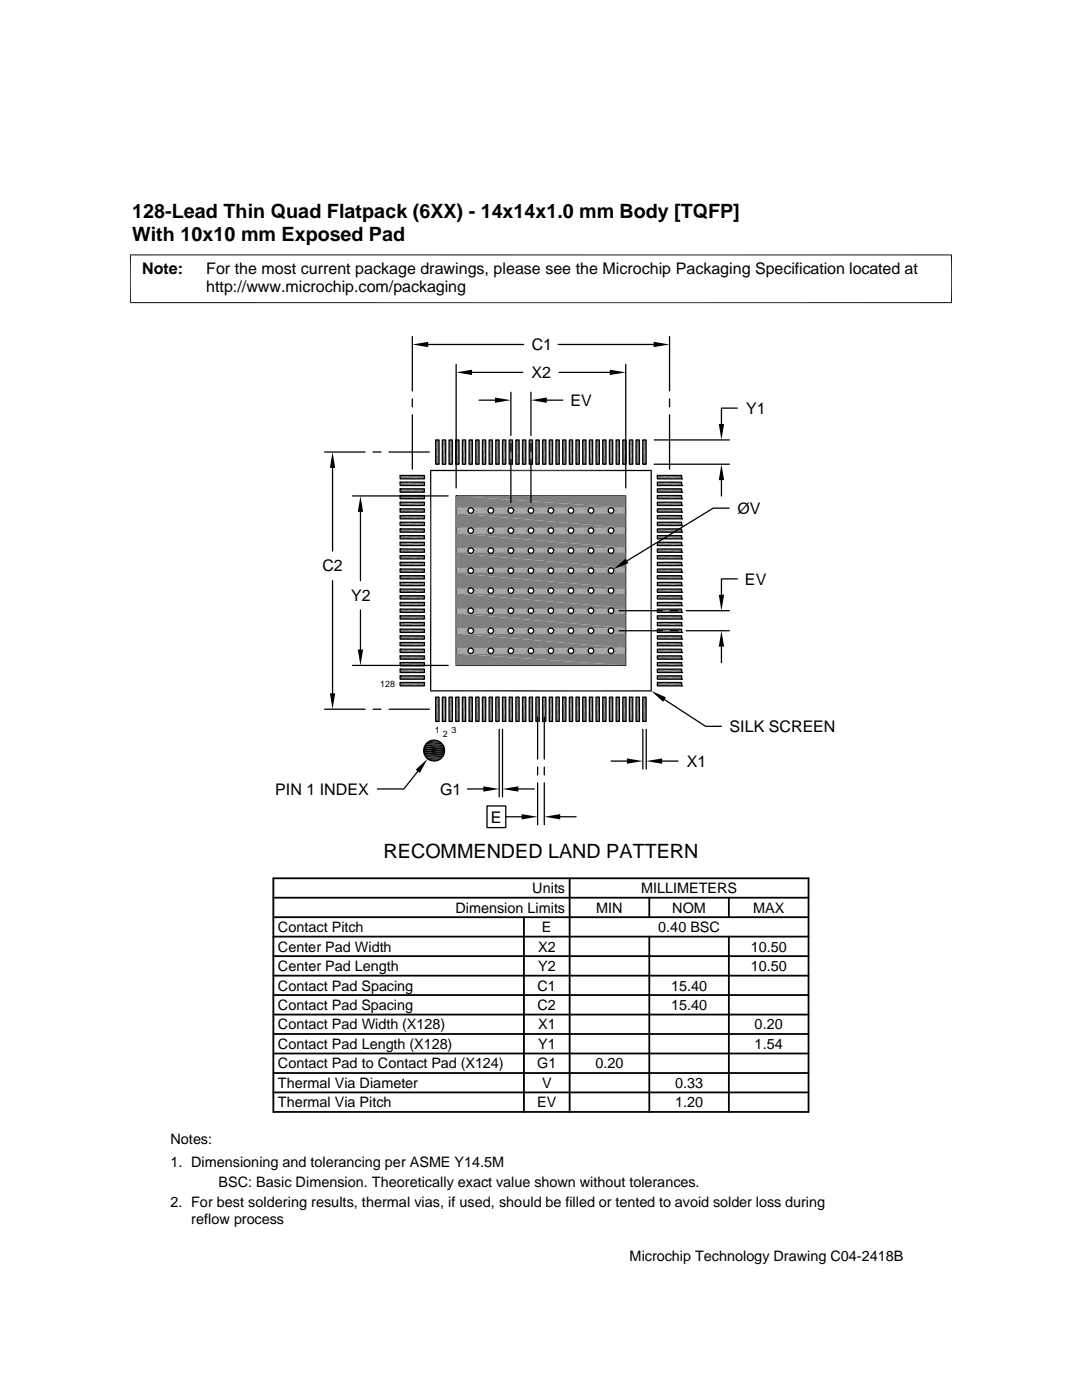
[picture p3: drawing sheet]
<svg xmlns="http://www.w3.org/2000/svg" width="216mm" height="279mm" viewBox="0 0 216 279" stroke-linecap="round" stroke-linejoin="round" font-family="sans-serif">
<g fill="#808080">
<path d="M128.2 87.8l.7 4.8h-.7z"/>
<path d="M128.2 87.8h.7v4.8z"/>
<path d="M126.9 87.8l.7 4.8h-.7z"/>
<path d="M126.9 87.8h.7v4.8z"/>
<path d="M125.6 87.8l.7 4.8h-.7z"/>
<path d="M125.6 87.8h.7v4.8z"/>
<path d="M124.3 87.8l.6 4.8h-.6z"/>
<path d="M124.3 87.8h.6v4.8z"/>
<path d="M122.9 87.8l.7 4.8h-.7z"/>
<path d="M122.9 87.8h.7v4.8z"/>
<path d="M121.6 87.8l.7 4.8h-.7z"/>
<path d="M121.6 87.8h.7v4.8z"/>
<path d="M120.3 87.8l.6 4.8h-.6z"/>
<path d="M120.3 87.8h.6v4.8z"/>
<path d="M118.9 87.8l.7 4.8h-.7z"/>
<path d="M118.9 87.8h.7v4.8z"/>
<path d="M117.6 87.8l.7 4.8h-.7z"/>
<path d="M117.6 87.8h.7v4.8z"/>
<path d="M116.3 87.8l.6 4.8h-.6z"/>
<path d="M116.3 87.8h.6v4.8z"/>
<path d="M114.9 87.8l.7 4.8h-.7z"/>
<path d="M114.9 87.8h.7v4.8z"/>
<path d="M113.6 87.8l.7 4.8h-.7z"/>
<path d="M113.6 87.8h.7v4.8z"/>
<path d="M112.3 87.8l.6 4.8h-.6z"/>
<path d="M112.3 87.8h.6v4.8z"/>
<path d="M110.9 87.8l.7 4.8h-.7z"/>
<path d="M110.9 87.8h.7v4.8z"/>
<path d="M109.6 87.8l.7 4.8h-.7z"/>
<path d="M109.6 87.8h.7v4.8z"/>
<path d="M108.3 87.8l.6 4.8h-.6z"/>
<path d="M108.3 87.8h.6v4.8z"/>
<path d="M106.9 87.8l.7 4.8h-.7z"/>
<path d="M106.9 87.8h.7v4.8z"/>
<path d="M105.6 87.8l.7 4.8h-.7z"/>
<path d="M105.6 87.8h.7v4.8z"/>
<path d="M104.3 87.8l.6 4.8h-.6z"/>
<path d="M104.3 87.8h.6v4.8z"/>
<path d="M102.9 87.8l.7 4.8h-.7z"/>
<path d="M102.9 87.8h.7v4.8z"/>
<path d="M101.6 87.8l.7 4.8h-.7z"/>
<path d="M101.6 87.8h.7v4.8z"/>
<path d="M100.3 87.8l.6 4.8h-.6z"/>
<path d="M100.3 87.8h.6v4.8z"/>
<path d="M98.9 87.8l.7 4.8h-.7z"/>
<path d="M98.9 87.8h.7v4.8z"/>
<path d="M97.6 87.8l.7 4.8h-.7z"/>
<path d="M97.6 87.8h.7v4.8z"/>
<path d="M96.3 87.8l.6 4.8h-.6z"/>
<path d="M96.3 87.8h.6v4.8z"/>
<path d="M94.9 87.8l.7 4.8h-.7z"/>
<path d="M94.9 87.8h.7v4.8z"/>
<path d="M93.6 87.8l.7 4.8h-.7z"/>
<path d="M93.6 87.8h.7v4.8z"/>
<path d="M92.3 87.8l.6 4.8h-.6z"/>
<path d="M92.3 87.8h.6v4.8z"/>
<path d="M90.9 87.8l.7 4.8h-.7z"/>
<path d="M90.9 87.8h.7v4.8z"/>
<path d="M89.6 87.8l.7 4.8h-.7z"/>
<path d="M89.6 87.8h.7v4.8z"/>
<path d="M88.3 87.8l.6 4.8h-.6z"/>
<path d="M88.3 87.8h.6v4.8z"/>
<path d="M86.9 87.8l.7 4.8h-.7z"/>
<path d="M86.9 87.8h.7v4.8z"/>
<path d="M131.2 94.9l4.8 .7h-4.8z"/>
<path d="M131.2 94.9h4.8v.7z"/>
<path d="M79.8 94.9l4.9 .7h-4.9z"/>
<path d="M79.8 94.9h4.9v.7z"/>
<path d="M131.2 96.2l4.8 .7h-4.8z"/>
<path d="M131.2 96.2h4.8v.7z"/>
<path d="M79.8 96.2l4.9 .7h-4.9z"/>
<path d="M79.8 96.2h4.9v.7z"/>
<path d="M131.2 97.6l4.8 .6h-4.8z"/>
<path d="M131.2 97.6h4.8v.6z"/>
<path d="M79.8 97.6l4.9 .6h-4.9z"/>
<path d="M79.8 97.6h4.9v.6z"/>
<path d="M131.2 98.9l4.8 .6h-4.8z"/>
<path d="M131.2 98.9h4.8v.6z"/>
<path d="M79.8 98.9l4.9 .6h-4.9z"/>
<path d="M79.8 98.9h4.9v.6z"/>
<path d="M131.2 100.2l4.8 .7h-4.8z"/>
<path d="M131.2 100.2h4.8v.7z"/>
<path d="M79.8 100.2l4.9 .7h-4.9z"/>
<path d="M79.8 100.2h4.9v.7z"/>
<path d="M131.2 101.6l4.8 .6h-4.8z"/>
<path d="M131.2 101.6h4.8v.6z"/>
<path d="M79.8 101.6l4.9 .6h-4.9z"/>
<path d="M79.8 101.6h4.9v.6z"/>
<path d="M131.2 102.9l4.8 .6h-4.8z"/>
<path d="M131.2 102.9h4.8v.6z"/>
<path d="M79.8 102.9l4.9 .6h-4.9z"/>
<path d="M79.8 102.9h4.9v.6z"/>
<path d="M131.2 104.2l4.8 .7h-4.8z"/>
<path d="M131.2 104.2h4.8v.7z"/>
<path d="M79.8 104.2l4.9 .7h-4.9z"/>
<path d="M79.8 104.2h4.9v.7z"/>
<path d="M131.2 105.6l4.8 .6h-4.8z"/>
<path d="M131.2 105.6h4.8v.6z"/>
<path d="M79.8 105.6l4.9 .6h-4.9z"/>
<path d="M79.8 105.6h4.9v.6z"/>
<path d="M131.2 106.9l4.8 .6h-4.8z"/>
<path d="M131.2 106.9h4.8v.6z"/>
<path d="M79.8 106.9l4.9 .6h-4.9z"/>
<path d="M79.8 106.9h4.9v.6z"/>
<path d="M131.2 108.2l4.8 .7h-4.8z"/>
<path d="M131.2 108.2h4.8v.7z"/>
<path d="M79.8 108.2l4.9 .7h-4.9z"/>
<path d="M79.8 108.2h4.9v.7z"/>
<path d="M131.2 109.6l4.8 .6h-4.8z"/>
<path d="M131.2 109.6h4.8v.6z"/>
<path d="M79.8 109.6l4.9 .6h-4.9z"/>
<path d="M79.8 109.6h4.9v.6z"/>
<path d="M131.2 110.9l4.8 .6h-4.8z"/>
<path d="M131.2 110.9h4.8v.6z"/>
<path d="M79.8 110.9l4.9 .6h-4.9z"/>
<path d="M79.8 110.9h4.9v.6z"/>
<path d="M131.2 112.2l4.8 .7h-4.8z"/>
<path d="M131.2 112.2h4.8v.7z"/>
<path d="M79.8 112.2l4.9 .7h-4.9z"/>
<path d="M79.8 112.2h4.9v.7z"/>
<path d="M131.2 113.6l4.8 .6h-4.8z"/>
<path d="M131.2 113.6h4.8v.6z"/>
<path d="M79.8 113.6l4.9 .6h-4.9z"/>
<path d="M79.8 113.6h4.9v.6z"/>
<path d="M131.2 114.9l4.8 .6h-4.8z"/>
<path d="M131.2 114.9h4.8v.6z"/>
<path d="M79.8 114.9l4.9 .6h-4.9z"/>
<path d="M79.8 114.9h4.9v.6z"/>
<path d="M131.2 116.2l4.8 .7h-4.8z"/>
<path d="M131.2 116.2h4.8v.7z"/>
<path d="M79.8 116.2l4.9 .7h-4.9z"/>
<path d="M79.8 116.2h4.9v.7z"/>
<path d="M131.2 117.6l4.8 .6h-4.8z"/>
<path d="M131.2 117.6h4.8v.6z"/>
<path d="M79.8 117.6l4.9 .6h-4.9z"/>
<path d="M79.8 117.6h4.9v.6z"/>
<path d="M131.2 118.9l4.8 .6h-4.8z"/>
<path d="M131.2 118.9h4.8v.6z"/>
<path d="M79.8 118.9l4.9 .6h-4.9z"/>
<path d="M79.8 118.9h4.9v.6z"/>
<path d="M131.2 120.2l4.8 .7h-4.8z"/>
<path d="M131.2 120.2h4.8v.7z"/>
<path d="M79.8 120.2l4.9 .7h-4.9z"/>
<path d="M79.8 120.2h4.9v.7z"/>
<path d="M131.2 121.6l4.8 .6h-4.8z"/>
<path d="M131.2 121.6h4.8v.6z"/>
<path d="M79.8 121.6l4.9 .6h-4.9z"/>
<path d="M79.8 121.6h4.9v.6z"/>
<path d="M131.2 122.9l4.8 .6h-4.8z"/>
<path d="M131.2 122.9h4.8v.6z"/>
<path d="M79.8 122.9l4.9 .6h-4.9z"/>
<path d="M79.8 122.9h4.9v.6z"/>
<path d="M131.2 124.2l4.8 .7h-4.8z"/>
<path d="M131.2 124.2h4.8v.7z"/>
<path d="M79.8 124.2l4.9 .7h-4.9z"/>
<path d="M79.8 124.2h4.9v.7z"/>
<path d="M131.2 125.6l4.8 .6h-4.8z"/>
<path d="M131.2 125.6h4.8v.6z"/>
<path d="M79.8 125.6l4.9 .6h-4.9z"/>
<path d="M79.8 125.6h4.9v.6z"/>
<path d="M131.2 126.9l4.8 .7h-4.8z"/>
<path d="M131.2 126.9h4.8v.7z"/>
<path d="M79.8 126.9l4.9 .7h-4.9z"/>
<path d="M79.8 126.9h4.9v.7z"/>
<path d="M131.2 128.2l4.8 .7h-4.8z"/>
<path d="M131.2 128.2h4.8v.7z"/>
<path d="M79.8 128.2l4.9 .7h-4.9z"/>
<path d="M79.8 128.2h4.9v.7z"/>
<path d="M131.2 129.6l4.8 .6h-4.8z"/>
<path d="M131.2 129.6h4.8v.6z"/>
<path d="M79.8 129.6l4.9 .6h-4.9z"/>
<path d="M79.8 129.6h4.9v.6z"/>
<path d="M131.2 130.9l4.8 .7h-4.8z"/>
<path d="M131.2 130.9h4.8v.7z"/>
<path d="M79.8 130.9l4.9 .7h-4.9z"/>
<path d="M79.8 130.9h4.9v.7z"/>
<path d="M131.2 132.2l4.8 .7h-4.8z"/>
<path d="M131.2 132.2h4.8v.7z"/>
<path d="M79.8 132.2l4.9 .7h-4.9z"/>
<path d="M79.8 132.2h4.9v.7z"/>
<path d="M131.2 133.5l4.8 .7h-4.8z"/>
<path d="M131.2 133.5h4.8v.7z"/>
<path d="M79.8 133.5l4.9 .7h-4.9z"/>
<path d="M79.8 133.5h4.9v.7z"/>
<path d="M131.2 134.9l4.8 .7h-4.8z"/>
<path d="M131.2 134.9h4.8v.7z"/>
<path d="M79.8 134.9l4.9 .7h-4.9z"/>
<path d="M79.8 134.9h4.9v.7z"/>
<path d="M131.2 136.2l4.8 .7h-4.8z"/>
<path d="M131.2 136.2h4.8v.7z"/>
<path d="M79.8 136.2l4.9 .7h-4.9z"/>
<path d="M79.8 136.2h4.9v.7z"/>
<path d="M128.2 139.1l.7 4.9h-.7z"/>
<path d="M128.2 139.1h.7v4.9z"/>
<path d="M126.9 139.1l.7 4.9h-.7z"/>
<path d="M126.9 139.1h.7v4.9z"/>
<path d="M125.6 139.1l.7 4.9h-.7z"/>
<path d="M125.6 139.1h.7v4.9z"/>
<path d="M124.3 139.1l.6 4.9h-.6z"/>
<path d="M124.3 139.1h.6v4.9z"/>
<path d="M122.9 139.1l.7 4.9h-.7z"/>
<path d="M122.9 139.1h.7v4.9z"/>
<path d="M121.6 139.1l.7 4.9h-.7z"/>
<path d="M121.6 139.1h.7v4.9z"/>
<path d="M120.3 139.1l.6 4.9h-.6z"/>
<path d="M120.3 139.1h.6v4.9z"/>
<path d="M118.9 139.1l.7 4.9h-.7z"/>
<path d="M118.9 139.1h.7v4.9z"/>
<path d="M117.6 139.1l.7 4.9h-.7z"/>
<path d="M117.6 139.1h.7v4.9z"/>
<path d="M116.3 139.1l.6 4.9h-.6z"/>
<path d="M116.3 139.1h.6v4.9z"/>
<path d="M114.9 139.1l.7 4.9h-.7z"/>
<path d="M114.9 139.1h.7v4.9z"/>
<path d="M113.6 139.1l.7 4.9h-.7z"/>
<path d="M113.6 139.1h.7v4.9z"/>
<path d="M112.3 139.1l.6 4.9h-.6z"/>
<path d="M112.3 139.1h.6v4.9z"/>
<path d="M110.9 139.1l.7 4.9h-.7z"/>
<path d="M110.9 139.1h.7v4.9z"/>
<path d="M109.6 139.1l.7 4.9h-.7z"/>
<path d="M109.6 139.1h.7v4.9z"/>
<path d="M108.3 139.1l.6 4.9h-.6z"/>
<path d="M108.3 139.1h.6v4.9z"/>
<path d="M106.9 139.1l.7 4.9h-.7z"/>
<path d="M106.9 139.1h.7v4.9z"/>
<path d="M105.6 139.1l.7 4.9h-.7z"/>
<path d="M105.6 139.1h.7v4.9z"/>
<path d="M104.3 139.1l.6 4.9h-.6z"/>
<path d="M104.3 139.1h.6v4.9z"/>
<path d="M102.9 139.1l.7 4.9h-.7z"/>
<path d="M102.9 139.1h.7v4.9z"/>
<path d="M101.6 139.1l.7 4.9h-.7z"/>
<path d="M101.6 139.1h.7v4.9z"/>
<path d="M100.3 139.1l.6 4.9h-.6z"/>
<path d="M100.3 139.1h.6v4.9z"/>
<path d="M98.9 139.1l.7 4.9h-.7z"/>
<path d="M98.9 139.1h.7v4.9z"/>
<path d="M97.6 139.1l.7 4.9h-.7z"/>
<path d="M97.6 139.1h.7v4.9z"/>
<path d="M96.3 139.1l.6 4.9h-.6z"/>
<path d="M96.3 139.1h.6v4.9z"/>
<path d="M94.9 139.1l.7 4.9h-.7z"/>
<path d="M94.9 139.1h.7v4.9z"/>
<path d="M93.6 139.1l.7 4.9h-.7z"/>
<path d="M93.6 139.1h.7v4.9z"/>
<path d="M92.3 139.1l.6 4.9h-.6z"/>
<path d="M92.3 139.1h.6v4.9z"/>
<path d="M90.9 139.1l.7 4.9h-.7z"/>
<path d="M90.9 139.1h.7v4.9z"/>
<path d="M89.6 139.1l.7 4.9h-.7z"/>
<path d="M89.6 139.1h.7v4.9z"/>
<path d="M88.3 139.1l.6 4.9h-.6z"/>
<path d="M88.3 139.1h.6v4.9z"/>
<path d="M86.9 139.1l.7 4.9h-.7z"/>
<path d="M86.9 139.1h.7v4.9z"/>
</g>
<g fill="none" stroke="#000" stroke-width=".25">
<path d="M79.8 94.9h4.9v.7h-4.9zM79.8 94.9h.1M79.8 96.2h4.9v.7h-4.9zM79.8 96.2h.1M79.8 97.6h4.9v.6h-4.9zM79.8 97.6h.1M79.8 98.9h4.9v.6h-4.9zM79.8 98.9h.1M86.9 87.8h.7v4.8h-.7zM88.3 87.8h.6v4.8h-.6zM89.6 87.8h.7v4.8h-.7zM90.9 87.8h.7v4.8h-.7z"/>
<path d="M91 99h33.8v33.8h-33.8zM91 99h.1M92.3 87.8h.6v4.8h-.6zM93.6 87.8h.7v4.8h-.7zM94.9 87.8h.7v4.8h-.7zM96.3 87.8h.6v4.8h-.6zM97.6 87.8h.7v4.8h-.7zM98.9 87.8h.7v4.8h-.7zM100.3 87.8h.6v4.8h-.6zM101.6 87.8h.7v4.8h-.7zM102.9 87.8h.7v4.8h-.7zM104.3 87.8h.6v4.8h-.6z"/>
<path d="M105.6 87.8h.7v4.8h-.7zM106.9 87.8h.7v4.8h-.7zM108.3 87.8h.6v4.8h-.6zM109.6 87.8h.7v4.8h-.7zM110.9 87.8h.7v4.8h-.7zM112.3 87.8h.6v4.8h-.6zM113.6 87.8h.7v4.8h-.7zM114.9 87.8h.7v4.8h-.7zM116.3 87.8h.6v4.8h-.6zM117.6 87.8h.7v4.8h-.7zM118.9 87.8h.7v4.8h-.7zM120.3 87.8h.6v4.8h-.6z"/>
<path d="M121.6 87.8h.7v4.8h-.7zM122.9 87.8h.7v4.8h-.7zM124.3 87.8h.6v4.8h-.6zM125.6 87.8h.7v4.8h-.7zM126.9 87.8h.7v4.8h-.7zM128.2 87.8h.7v4.8h-.7zM131.2 98.9h4.8v.6h-4.8zM131.2 97.6h4.8v.6h-4.8zM131.2 96.2h4.8v.7h-4.8zM131.2 94.9h4.8v.7h-4.8zM136 99.5h.1M136 98.2h.1"/>
<path d="M136 96.9h.1M136 95.6h.1M79.8 100.2h4.9v.7h-4.9zM79.8 100.2h.1M79.8 101.6h4.9v.6h-4.9zM79.8 101.6h.1M79.8 102.9h4.9v.6h-4.9zM79.8 102.9h.1M79.8 104.2h4.9v.7h-4.9zM79.8 104.2h.1M79.8 105.6h4.9v.6h-4.9zM79.8 105.6h.1"/>
<path d="M79.8 106.9h4.9v.6h-4.9zM79.8 106.9h.1M79.8 108.2h4.9v.7h-4.9zM79.8 108.2h.1M79.8 109.6h4.9v.6h-4.9zM79.8 109.6h.1M79.8 110.9h4.9v.6h-4.9zM79.8 110.9h.1M79.8 112.2h4.9v.7h-4.9zM79.8 112.2h.1M79.8 113.6h4.9v.6h-4.9zM79.8 113.6h.1"/>
<path d="M79.8 114.9h4.9v.6h-4.9zM79.8 114.9h.1M79.8 116.2h4.9v.7h-4.9zM79.8 116.2h.1M79.8 117.6h4.9v.6h-4.9zM79.8 117.6h.1M79.8 118.9h4.9v.6h-4.9zM79.8 118.9h.1M131.2 118.9h4.8v.6h-4.8zM131.2 117.6h4.8v.6h-4.8zM131.2 116.2h4.8v.7h-4.8zM131.2 114.9h4.8v.6h-4.8z"/>
<path d="M131.2 113.6h4.8v.6h-4.8zM131.2 112.2h4.8v.7h-4.8zM131.2 110.9h4.8v.6h-4.8zM131.2 109.6h4.8v.6h-4.8zM131.2 108.2h4.8v.7h-4.8zM131.2 106.9h4.8v.6h-4.8zM131.2 105.6h4.8v.6h-4.8zM131.2 104.2h4.8v.7h-4.8zM131.2 102.9h4.8v.6h-4.8zM131.2 101.6h4.8v.6h-4.8zM131.2 100.2h4.8v.7h-4.8zM136 119.5h.1"/>
<path d="M136 118.2h.1M136 116.9h.1M136 115.5h.1M136 114.2h.1M136 112.9h.1M136 111.5h.1M136 110.2h.1M136 108.9h.1M136 107.5h.1M136 106.2h.1M136 104.9h.1M136 103.5h.1"/>
<path d="M136 102.2h.1M136 100.9h.1M79.8 120.2h4.9v.7h-4.9zM79.8 120.2h.1M79.8 121.6h4.9v.6h-4.9zM79.8 121.6h.1M79.8 122.9h4.9v.6h-4.9zM79.8 122.9h.1M79.8 124.2h4.9v.7h-4.9zM79.8 124.2h.1M79.8 125.6h4.9v.6h-4.9zM79.8 125.6h.1"/>
<path d="M79.8 126.9h4.9v.7h-4.9zM79.8 126.9h.1M79.8 128.2h4.9v.7h-4.9zM79.8 128.2h.1M79.8 129.6h4.9v.6h-4.9zM79.8 129.6h.1M79.8 130.9h4.9v.7h-4.9zM79.8 130.9h.1M79.8 132.2h4.9v.7h-4.9zM79.8 132.2h.1M79.8 133.5h4.9v.7h-4.9zM79.8 133.5h.1"/>
<path d="M79.8 134.9h4.9v.7h-4.9zM79.8 134.9h.1M79.8 136.2h4.9v.7h-4.9zM79.8 136.2h.1M86.9 139.1h.7v4.9h-.7zM88.3 139.1h.6v4.9h-.6zM89.6 139.1h.7v4.9h-.7zM90.9 139.1h.7v4.9h-.7zM92.3 139.1h.6v4.9h-.6zM93.6 139.1h.7v4.9h-.7zM94.9 139.1h.7v4.9h-.7zM96.3 139.1h.6v4.9h-.6z"/>
<path d="M97.6 139.1h.7v4.9h-.7zM98.9 139.1h.7v4.9h-.7zM100.3 139.1h.6v4.9h-.6zM101.6 139.1h.7v4.9h-.7zM102.9 139.1h.7v4.9h-.7zM104.3 139.1h.6v4.9h-.6zM105.6 139.1h.7v4.9h-.7zM106.9 139.1h.7v4.9h-.7zM108.3 139.1h.6v4.9h-.6zM109.6 139.1h.7v4.9h-.7zM110.9 139.1h.7v4.9h-.7zM112.3 139.1h.6v4.9h-.6z"/>
<path d="M113.6 139.1h.7v4.9h-.7zM114.9 139.1h.7v4.9h-.7zM116.3 139.1h.6v4.9h-.6zM117.6 139.1h.7v4.9h-.7zM118.9 139.1h.7v4.9h-.7zM120.3 139.1h.6v4.9h-.6zM121.6 139.1h.7v4.9h-.7zM122.9 139.1h.7v4.9h-.7zM124.3 139.1h.6v4.9h-.6zM125.6 139.1h.7v4.9h-.7zM126.9 139.1h.7v4.9h-.7zM128.2 139.1h.7v4.9h-.7z"/>
<path d="M131.2 136.2h4.8v.7h-4.8zM131.2 134.9h4.8v.7h-4.8zM131.2 133.5h4.8v.7h-4.8zM131.2 132.2h4.8v.7h-4.8zM131.2 130.9h4.8v.7h-4.8zM131.2 129.6h4.8v.6h-4.8zM131.2 128.2h4.8v.7h-4.8zM131.2 126.9h4.8v.7h-4.8zM131.2 125.6h4.8v.6h-4.8zM131.2 124.2h4.8v.7h-4.8zM131.2 122.9h4.8v.6h-4.8zM131.2 121.6h4.8v.6h-4.8z"/>
<path d="M131.2 120.2h4.8v.7h-4.8zM136 136.9h.1M136 135.6h.1M136 134.2h.1M136 132.9h.1M136 131.6h.1M136 130.2h.1M136 128.9h.1M136 127.6h.1M136 126.2h.1M136 124.9h.1M136 123.5h.1"/>
<path d="M136 122.2h.1M136 120.9h.1"/>
</g>
<g fill="#808080">
<path d="M91 99l33.8 2.3h-33.8z"/>
<path d="M91 99h33.8v2.3z"/>
</g>
<g fill="none" stroke="#808080" stroke-width=".2">
<path d="M91 101.4h2.7M91 101.5h2.6M91 101.6h2.5M91 101.7h2.4M91 101.8h2.4M91 101.9h2.4M91 102h2.4M91 102.1h2.5M91 102.2h2.5M91 102.3h2.6M91 102.4h2.7M91 102.4h2.9"/>
<path d="M93.9 101.4h-2.9M94 101.4h3.9M94 102.4h3.9M94.2 102.4h3.5M94.2 101.4h3.5M94.3 101.5h3.3M94.3 102.3h3.3M94.3 102.2h3.2M94.3 101.6h3.2M94.4 102.1h3.1M94.4 101.6h3.1M94.4 102h3"/>
<path d="M94.4 101.7h3M94.5 101.9h2.9M94.5 101.8h2.9M98 101.4h3.9M98 102.4h3.9M98.2 102.4h3.5M98.2 101.4h3.5M98.3 101.5h3.3M98.3 102.3h3.3M98.3 102.2h3.2M98.3 101.6h3.2M98.4 102.1h3.1"/>
<path d="M98.4 101.6h3.1M98.4 102h3M98.4 101.7h3M98.5 101.9h2.9M98.5 101.8h2.9M102 101.4h3.9M102 102.4h3.9M102.2 102.4h3.5M102.2 101.4h3.5M102.3 101.5h3.3M102.3 102.3h3.3M102.3 102.2h3.2"/>
<path d="M102.3 101.6h3.2M102.4 102.1h3.1M102.4 101.6h3.1M102.4 102h3M102.4 101.7h3M102.5 101.9h2.9M102.5 101.8h2.9M106 102.4h3.9M106 101.4h3.9M106.2 101.4h3.5M106.2 102.4h3.5M106.3 102.3h3.3"/>
<path d="M106.3 101.5h3.3M106.3 102.2h3.2M106.3 101.6h3.2M106.4 102.1h3.1M106.4 101.6h3.1M106.4 102h3M106.4 101.7h3M106.5 101.9h2.9M106.5 101.8h2.9M110 102.4h3.9M110 101.4h3.9M110.2 101.4h3.5"/>
<path d="M110.2 102.4h3.5M110.3 102.3h3.3M110.3 101.5h3.3M110.3 102.2h3.2M110.3 101.6h3.2M110.4 102.1h3.1M110.4 101.6h3.1M110.4 101.7h3M110.4 102h3M110.5 101.8h2.9M110.5 101.9h2.9M114 102.4h3.9"/>
<path d="M114 101.4h3.9M114.2 102.4h3.5M114.2 101.4h3.5M114.3 102.3h3.3M114.3 101.5h3.3M114.3 102.2h3.2M114.3 101.6h3.2M114.4 101.6h3.1M114.4 102.1h3.1M114.4 102h3M114.4 101.7h3M114.5 101.8h2.9"/>
<path d="M114.5 101.9h2.9M118 102.4h3.9M118 101.4h3.9M118.2 102.4h3.5M118.2 101.4h3.5M118.3 102.3h3.3M118.3 101.5h3.3M118.3 102.2h3.2M118.3 101.6h3.2M118.4 101.6h3.1M118.4 102.1h3.1M118.4 102h3"/>
<path d="M118.4 101.7h3M118.5 101.8h2.9M118.5 101.9h2.9M122 101.4h2.8M122.2 102.4h2.6M122.2 101.4h2.6M122.3 102.3h2.5M122.3 101.5h2.5M122.3 101.6h2.5M122.3 102.2h2.5M122.4 102.1h2.4M122.4 101.6h2.4"/>
<path d="M122.4 102h2.4M122.4 101.7h2.4M122.5 101.8h2.3M122.5 101.9h2.3M124.8 102.4h-2.8"/>
</g>
<g fill="#808080">
<path d="M91 102.4l33.8 2.9h-33.8z"/>
<path d="M91 102.4h33.8v2.9z"/>
</g>
<g fill="none" stroke="#808080" stroke-width=".2">
<path d="M91 105.4h2.7M91 105.5h2.6M91 105.6h2.5M91 105.7h2.4M91 105.8h2.4M91 105.9h2.4M91 106h2.4M91 106.1h2.5M91 106.2h2.5M91 106.3h2.6M91 106.4h2.7M91 106.4h2.8"/>
<path d="M91 106.4h2.9M93.9 105.4h-2.9M94 105.4h3.9M94 106.4h3.9M94.1 106.4h3.7M94.2 106.4h3.5M94.2 105.4h3.5M94.3 105.5h3.3M94.3 106.3h3.3M94.3 106.2h3.2M94.3 105.6h3.2M94.4 106.1h3.1"/>
<path d="M94.4 105.6h3.1M94.4 106h3M94.4 105.7h3M94.5 105.9h2.9M94.5 105.8h2.9M98 105.4h3.9M98 106.4h3.9M98.1 106.4h3.7M98.2 106.4h3.5M98.2 105.4h3.5M98.3 105.5h3.3M98.3 106.3h3.3"/>
<path d="M98.3 106.2h3.2M98.3 105.6h3.2M98.4 106.1h3.1M98.4 105.6h3.1M98.4 106h3M98.4 105.7h3M98.5 105.9h2.9M98.5 105.8h2.9M102 105.4h3.9M102 106.4h3.9M102.1 106.4h3.7M102.2 106.4h3.5"/>
<path d="M102.2 105.4h3.5M102.3 105.5h3.3M102.3 106.3h3.3M102.3 106.2h3.2M102.3 105.6h3.2M102.4 106.1h3.1M102.4 105.6h3.1M102.4 106h3M102.4 105.7h3M102.5 105.9h2.9M102.5 105.8h2.9M106 106.4h3.9"/>
<path d="M106 105.4h3.9M106.1 106.4h3.7M106.2 105.4h3.5M106.2 106.4h3.5M106.3 106.3h3.3M106.3 105.5h3.3M106.3 106.2h3.2M106.3 105.6h3.2M106.4 106.1h3.1M106.4 105.6h3.1M106.4 106h3M106.4 105.7h3"/>
<path d="M106.5 105.9h2.9M106.5 105.8h2.9M110 106.4h3.9M110 105.4h3.9M110.1 106.4h3.7M110.2 105.4h3.5M110.2 106.4h3.5M110.3 106.3h3.3M110.3 105.5h3.3M110.3 106.2h3.2M110.3 105.6h3.2M110.4 106.1h3.1"/>
<path d="M110.4 105.6h3.1M110.4 105.7h3M110.4 106h3M110.5 105.8h2.9M110.5 105.9h2.9M114 106.4h3.9M114 105.4h3.9M114.1 106.4h3.7M114.2 106.4h3.5M114.2 105.4h3.5M114.3 106.3h3.3M114.3 105.5h3.3"/>
<path d="M114.3 106.2h3.2M114.3 105.6h3.2M114.4 105.6h3.1M114.4 106.1h3.1M114.4 106h3M114.4 105.7h3M114.5 105.8h2.9M114.5 105.9h2.9M118 106.4h3.9M118 105.4h3.9M118.1 106.4h3.7M118.2 106.4h3.5"/>
<path d="M118.2 105.4h3.5M118.3 106.3h3.3M118.3 105.5h3.3M118.3 106.2h3.2M118.3 105.6h3.2M118.4 105.6h3.1M118.4 106.1h3.1M118.4 106h3M118.4 105.7h3M118.5 105.8h2.9M118.5 105.9h2.9M122 106.4h2.8"/>
<path d="M122 105.4h2.8M122.1 106.4h2.7M122.2 106.4h2.6M122.2 105.4h2.6M122.3 106.3h2.5M122.3 105.5h2.5M122.3 105.6h2.5M122.3 106.2h2.5M122.4 106.1h2.4M122.4 105.6h2.4M122.4 106h2.4M122.4 105.7h2.4"/>
<path d="M122.5 105.8h2.3M122.5 105.9h2.3"/>
</g>
<g fill="#808080">
<path d="M91 106.4l33.8 2.9h-33.8z"/>
<path d="M91 106.4h33.8v2.9z"/>
</g>
<g fill="none" stroke="#808080" stroke-width=".2">
<path d="M91 109.4h2.9M91 109.5h2.6M91 109.6h2.5M91 109.7h2.4M91 109.8h2.4M91 109.9h2.4M91 110h2.4M91 110.1h2.5M91 110.2h2.5M91 110.3h2.6M91 110.4h2.7M91 110.4h2.8"/>
<path d="M91 110.4h2.9M93.8 109.4h-2.8M94 109.4h3.9M94 110.4h3.9M94.1 110.4h3.7M94.1 109.4h3.7M94.2 110.4h3.5M94.3 109.5h3.3M94.3 110.3h3.3M94.3 110.2h3.2M94.3 109.6h3.2M94.4 110.1h3.1"/>
<path d="M94.4 109.6h3.1M94.4 110h3M94.4 109.7h3M94.5 109.9h2.9M94.5 109.8h2.9M98 109.4h3.9M98 110.4h3.9M98.1 110.4h3.7M98.1 109.4h3.7M98.2 110.4h3.5M98.3 109.5h3.3M98.3 110.3h3.3"/>
<path d="M98.3 110.2h3.2M98.3 109.6h3.2M98.4 110.1h3.1M98.4 109.6h3.1M98.4 110h3M98.4 109.7h3M98.5 109.9h2.9M98.5 109.8h2.9M102 109.4h3.9M102 110.4h3.9M102.1 110.4h3.7M102.1 109.4h3.7"/>
<path d="M102.2 110.4h3.5M102.3 109.5h3.3M102.3 110.3h3.3M102.3 110.2h3.2M102.3 109.6h3.2M102.4 110.1h3.1M102.4 109.6h3.1M102.4 110h3M102.4 109.7h3M102.5 109.9h2.9M102.5 109.8h2.9M106 110.4h3.9"/>
<path d="M106 109.4h3.9M106.1 110.4h3.7M106.1 109.4h3.7M106.2 110.4h3.5M106.3 110.3h3.3M106.3 109.5h3.3M106.3 110.2h3.2M106.3 109.6h3.2M106.4 110.1h3.1M106.4 109.6h3.1M106.4 110h3M106.4 109.7h3"/>
<path d="M106.5 109.9h2.9M106.5 109.8h2.9M110 110.4h3.9M110 109.4h3.9M110.1 110.4h3.7M110.1 109.4h3.7M110.2 110.4h3.5M110.3 110.3h3.3M110.3 109.5h3.3M110.3 110.2h3.2M110.3 109.6h3.2M110.4 110.1h3.1"/>
<path d="M110.4 109.6h3.1M110.4 109.7h3M110.4 110h3M110.5 109.8h2.9M110.5 109.9h2.9M114 110.4h3.9M114 109.4h3.9M114.1 109.4h3.7M114.1 110.4h3.7M114.2 110.4h3.5M114.3 110.3h3.3M114.3 109.5h3.3"/>
<path d="M114.3 110.2h3.2M114.3 109.6h3.2M114.4 109.6h3.1M114.4 110.1h3.1M114.4 110h3M114.4 109.7h3M114.5 109.8h2.9M114.5 109.9h2.9M118 110.4h3.9M118 109.4h3.9M118.1 109.4h3.7M118.1 110.4h3.7"/>
<path d="M118.2 110.4h3.5M118.3 110.3h3.3M118.3 109.5h3.3M118.3 110.2h3.2M118.3 109.6h3.2M118.4 109.6h3.1M118.4 110.1h3.1M118.4 110h3M118.4 109.7h3M118.5 109.8h2.9M118.5 109.9h2.9M122 110.4h2.8"/>
<path d="M122 109.4h2.8M122.1 109.4h2.7M122.1 110.4h2.7M122.2 110.4h2.6M122.3 110.3h2.5M122.3 109.5h2.5M122.3 109.6h2.5M122.3 110.2h2.5M122.4 110.1h2.4M122.4 109.6h2.4M122.4 110h2.4M122.4 109.7h2.4"/>
<path d="M122.5 109.8h2.3M122.5 109.9h2.3"/>
</g>
<g fill="#808080">
<path d="M91 110.4l33.8 2.9h-33.8z"/>
<path d="M91 110.4h33.8v2.9z"/>
</g>
<g fill="none" stroke="#808080" stroke-width=".2">
<path d="M91 113.4h2.9M91 113.4h2.8M91 113.4h2.7M91 113.5h2.6M91 113.6h2.5M91 113.7h2.4M91 113.8h2.4M91 113.9h2.4M91 114h2.4M91 114.1h2.5M91 114.2h2.5M91 114.3h2.6"/>
<path d="M91 114.4h2.7M91 114.4h2.8M91 114.4h2.9M94 113.4h3.9M94 114.4h3.9M94.1 114.4h3.7M94.1 113.4h3.7M94.2 114.4h3.5M94.2 113.4h3.5M94.3 113.5h3.3M94.3 114.3h3.3M94.3 114.2h3.2"/>
<path d="M94.3 113.6h3.2M94.4 114.1h3.1M94.4 113.6h3.1M94.4 114h3M94.4 113.7h3M94.5 113.9h2.9M94.5 113.8h2.9M98 113.4h3.9M98 114.4h3.9M98.1 114.4h3.7M98.1 113.4h3.7M98.2 114.4h3.5"/>
<path d="M98.2 113.4h3.5M98.3 113.5h3.3M98.3 114.3h3.3M98.3 114.2h3.2M98.3 113.6h3.2M98.4 114.1h3.1M98.4 113.6h3.1M98.4 114h3M98.4 113.7h3M98.5 113.9h2.9M98.5 113.8h2.9M102 113.4h3.9"/>
<path d="M102 114.4h3.9M102.1 114.4h3.7M102.1 113.4h3.7M102.2 114.4h3.5M102.2 113.4h3.5M102.3 113.5h3.3M102.3 114.3h3.3M102.3 114.2h3.2M102.3 113.6h3.2M102.4 114.1h3.1M102.4 113.6h3.1M102.4 114h3"/>
<path d="M102.4 113.7h3M102.5 113.9h2.9M102.5 113.8h2.9M106 114.4h3.9M106 113.4h3.9M106.1 114.4h3.7M106.1 113.4h3.7M106.2 113.4h3.5M106.2 114.4h3.5M106.3 114.3h3.3M106.3 113.5h3.3M106.3 114.2h3.2"/>
<path d="M106.3 113.6h3.2M106.4 114.1h3.1M106.4 113.6h3.1M106.4 114h3M106.4 113.7h3M106.5 113.9h2.9M106.5 113.8h2.9M110 114.4h3.9M110 113.4h3.9M110.1 114.4h3.7M110.1 113.4h3.7M110.2 113.4h3.5"/>
<path d="M110.2 114.4h3.5M110.3 114.3h3.3M110.3 113.5h3.3M110.3 114.2h3.2M110.3 113.6h3.2M110.4 114.1h3.1M110.4 113.6h3.1M110.4 113.7h3M110.4 114h3M110.5 113.8h2.9M110.5 113.9h2.9M114 114.4h3.9"/>
<path d="M114 113.4h3.9M114.1 113.4h3.7M114.1 114.4h3.7M114.2 114.4h3.5M114.2 113.4h3.5M114.3 114.3h3.3M114.3 113.5h3.3M114.3 114.2h3.2M114.3 113.6h3.2M114.4 113.6h3.1M114.4 114.1h3.1M114.4 114h3"/>
<path d="M114.4 113.7h3M114.5 113.8h2.9M114.5 113.9h2.9M118 114.4h3.9M118 113.4h3.9M118.1 113.4h3.7M118.1 114.4h3.7M118.2 114.4h3.5M118.2 113.4h3.5M118.3 114.3h3.3M118.3 113.5h3.3M118.3 114.2h3.2"/>
<path d="M118.3 113.6h3.2M118.4 113.6h3.1M118.4 114.1h3.1M118.4 114h3M118.4 113.7h3M118.5 113.8h2.9M118.5 113.9h2.9M122 114.4h2.8M122 113.4h2.8M122.1 113.4h2.7M122.1 114.4h2.7M122.2 114.4h2.6"/>
<path d="M122.2 113.4h2.6M122.3 114.3h2.5M122.3 113.5h2.5M122.3 113.6h2.5M122.3 114.2h2.5M122.4 114.1h2.4M122.4 113.6h2.4M122.4 114h2.4M122.4 113.7h2.4M122.5 113.8h2.3M122.5 113.9h2.3"/>
</g>
<g fill="#808080">
<path d="M91 114.4l33.8 2.9h-33.8z"/>
<path d="M91 114.4h33.8v2.9z"/>
</g>
<g fill="none" stroke="#808080" stroke-width=".2">
<path d="M91 117.3h2.9M91 117.4h2.8M91 117.4h2.7M91 117.5h2.6M91 117.6h2.5M91 117.7h2.4M91 117.8h2.4M91 117.9h2.4M91 118h2.4M91 118.1h2.5M91 118.2h2.5M91 118.3h2.6"/>
<path d="M91 118.4h2.8M91 118.4h2.9M94 117.3h3.9M94 118.4h3.9M94.1 118.4h3.7M94.1 117.4h3.7M94.2 117.4h3.5M94.3 117.5h3.3M94.3 118.3h3.3M94.3 118.2h3.2M94.3 117.6h3.2M94.4 118.1h3.1"/>
<path d="M94.4 117.6h3.1M94.4 118h3M94.4 117.7h3M94.5 117.9h2.9M94.5 117.8h2.9M98 117.3h3.9M98 118.4h3.9M98.1 118.4h3.7M98.1 117.4h3.7M98.2 117.4h3.5M98.3 117.5h3.3M98.3 118.3h3.3"/>
<path d="M98.3 118.2h3.2M98.3 117.6h3.2M98.4 118.1h3.1M98.4 117.6h3.1M98.4 118h3M98.4 117.7h3M98.5 117.9h2.9M98.5 117.8h2.9M102 117.3h3.9M102 118.4h3.9M102.1 118.4h3.7M102.1 117.4h3.7"/>
<path d="M102.2 117.4h3.5M102.3 117.5h3.3M102.3 118.3h3.3M102.3 118.2h3.2M102.3 117.6h3.2M102.4 118.1h3.1M102.4 117.6h3.1M102.4 118h3M102.4 117.7h3M102.5 117.9h2.9M102.5 117.8h2.9M106 118.4h3.9"/>
<path d="M106 117.3h3.9M106.1 118.4h3.7M106.1 117.4h3.7M106.2 117.4h3.5M106.3 118.3h3.3M106.3 117.5h3.3M106.3 118.2h3.2M106.3 117.6h3.2M106.4 118.1h3.1M106.4 117.6h3.1M106.4 118h3M106.4 117.7h3"/>
<path d="M106.5 117.9h2.9M106.5 117.8h2.9M110 118.4h3.9M110 117.3h3.9M110.1 118.4h3.7M110.1 117.4h3.7M110.2 117.4h3.5M110.3 118.3h3.3M110.3 117.5h3.3M110.3 118.2h3.2M110.3 117.6h3.2M110.4 118.1h3.1"/>
<path d="M110.4 117.6h3.1M110.4 117.7h3M110.4 118h3M110.5 117.8h2.9M110.5 117.9h2.9M114 118.4h3.9M114 117.3h3.9M114.1 117.4h3.7M114.1 118.4h3.7M114.2 117.4h3.5M114.3 118.3h3.3M114.3 117.5h3.3"/>
<path d="M114.3 118.2h3.2M114.3 117.6h3.2M114.4 117.6h3.1M114.4 118.1h3.1M114.4 118h3M114.4 117.7h3M114.5 117.8h2.9M114.5 117.9h2.9M118 118.4h3.9M118 117.3h3.9M118.1 117.4h3.7M118.1 118.4h3.7"/>
<path d="M118.2 117.4h3.5M118.3 118.3h3.3M118.3 117.5h3.3M118.3 118.2h3.2M118.3 117.6h3.2M118.4 117.6h3.1M118.4 118.1h3.1M118.4 118h3M118.4 117.7h3M118.5 117.8h2.9M118.5 117.9h2.9M122 118.4h2.8"/>
<path d="M122 117.3h2.8M122.1 117.4h2.7M122.1 118.4h2.7M122.2 117.4h2.6M122.3 118.3h2.5M122.3 117.5h2.5M122.3 117.6h2.5M122.3 118.2h2.5M122.4 118.1h2.4M122.4 117.6h2.4M122.4 118h2.4M122.4 117.7h2.4"/>
<path d="M122.5 117.8h2.3M122.5 117.9h2.3"/>
</g>
<g fill="#808080">
<path d="M91 118.4l33.8 2.9h-33.8z"/>
<path d="M91 118.4h33.8v2.9z"/>
</g>
<g fill="none" stroke="#808080" stroke-width=".2">
<path d="M91 121.4h2.7M91 121.5h2.6M91 121.6h2.5M91 121.7h2.4M91 121.8h2.4M91 121.9h2.4M91 122h2.4M91 122.1h2.5M91 122.2h2.5M91 122.3h2.6M91 122.4h2.7M91 122.4h2.9"/>
<path d="M93.9 121.3l-2.9 .1M94 121.3h3.9M94 122.4h3.9M94.2 122.4h3.5M94.2 121.4h3.5M94.3 121.5h3.3M94.3 122.3h3.3M94.3 122.2h3.2M94.3 121.6h3.2M94.4 122.1h3.1M94.4 121.6h3.1M94.4 122h3"/>
<path d="M94.4 121.7h3M94.5 121.9h2.9M94.5 121.8h2.9M98 121.3h3.9M98 122.4h3.9M98.2 122.4h3.5M98.2 121.4h3.5M98.3 121.5h3.3M98.3 122.3h3.3M98.3 122.2h3.2M98.3 121.6h3.2M98.4 122.1h3.1"/>
<path d="M98.4 121.6h3.1M98.4 122h3M98.4 121.7h3M98.5 121.9h2.9M98.5 121.8h2.9M102 121.3h3.9M102 122.4h3.9M102.2 122.4h3.5M102.2 121.4h3.5M102.3 121.5h3.3M102.3 122.3h3.3M102.3 122.2h3.2"/>
<path d="M102.3 121.6h3.2M102.4 122.1h3.1M102.4 121.6h3.1M102.4 122h3M102.4 121.7h3M102.5 121.9h2.9M102.5 121.8h2.9M106 122.4h3.9M106 121.3h3.9M106.2 121.4h3.5M106.2 122.4h3.5M106.3 122.3h3.3"/>
<path d="M106.3 121.5h3.3M106.3 122.2h3.2M106.3 121.6h3.2M106.4 122.1h3.1M106.4 121.6h3.1M106.4 122h3M106.4 121.7h3M106.5 121.9h2.9M106.5 121.8h2.9M110 122.4h3.9M110 121.3h3.9M110.2 121.4h3.5"/>
<path d="M110.2 122.4h3.5M110.3 122.3h3.3M110.3 121.5h3.3M110.3 122.2h3.2M110.3 121.6h3.2M110.4 122.1h3.1M110.4 121.6h3.1M110.4 121.7h3M110.4 122h3M110.5 121.8h2.9M110.5 121.9h2.9M114 122.4h3.9"/>
<path d="M114 121.3h3.9M114.2 122.4h3.5M114.2 121.4h3.5M114.3 122.3h3.3M114.3 121.5h3.3M114.3 122.2h3.2M114.3 121.6h3.2M114.4 121.6h3.1M114.4 122.1h3.1M114.4 122h3M114.4 121.7h3M114.5 121.8h2.9"/>
<path d="M114.5 121.9h2.9M118 122.4h3.9M118 121.3h3.9M118.2 122.4h3.5M118.2 121.4h3.5M118.3 122.3h3.3M118.3 121.5h3.3M118.3 122.2h3.2M118.3 121.6h3.2M118.4 121.6h3.1M118.4 122.1h3.1M118.4 122h3"/>
<path d="M118.4 121.7h3M118.5 121.8h2.9M118.5 121.9h2.9M122 121.3h2.8M122.2 122.4h2.6M122.2 121.4h2.6M122.3 122.3h2.5M122.3 121.5h2.5M122.3 121.6h2.5M122.3 122.2h2.5M122.4 122.1h2.4M122.4 121.6h2.4"/>
<path d="M122.4 122h2.4M122.4 121.7h2.4M122.5 121.8h2.3M122.5 121.9h2.3M124.8 122.4h-2.8"/>
</g>
<g fill="#808080">
<path d="M91 122.4l33.8 2.9h-33.8z"/>
<path d="M91 122.4h33.8v2.9z"/>
</g>
<g fill="none" stroke="#808080" stroke-width=".2">
<path d="M91 125.4h2.7M91 125.5h2.6M91 125.6h2.5M91 125.7h2.4M91 125.8h2.4M91 125.9h2.4M91 126h2.4M91 126.1h2.5M91 126.2h2.5M91 126.3h2.6M91 126.4h2.7M91 126.4h2.9"/>
<path d="M93.9 125.3l-2.9 .1M94 125.3h3.9M94 126.4h3.9M94.2 126.4h3.5M94.2 125.4h3.5M94.3 125.5h3.3M94.3 126.3h3.3M94.3 126.2h3.2M94.3 125.6h3.2M94.4 126.1h3.1M94.4 125.6h3.1M94.4 126h3"/>
<path d="M94.4 125.7h3M94.5 125.9h2.9M94.5 125.8h2.9M98 125.3h3.9M98 126.4h3.9M98.2 126.4h3.5M98.2 125.4h3.5M98.3 125.5h3.3M98.3 126.3h3.3M98.3 126.2h3.2M98.3 125.6h3.2M98.4 126.1h3.1"/>
<path d="M98.4 125.6h3.1M98.4 126h3M98.4 125.7h3M98.5 125.9h2.9M98.5 125.8h2.9M102 125.3h3.9M102 126.4h3.9M102.2 126.4h3.5M102.2 125.4h3.5M102.3 125.5h3.3M102.3 126.3h3.3M102.3 126.2h3.2"/>
<path d="M102.3 125.6h3.2M102.4 126.1h3.1M102.4 125.6h3.1M102.4 126h3M102.4 125.7h3M102.5 125.9h2.9M102.5 125.8h2.9M106 126.4h3.9M106 125.3h3.9M106.2 125.4h3.5M106.2 126.4h3.5M106.3 126.3h3.3"/>
<path d="M106.3 125.5h3.3M106.3 126.2h3.2M106.3 125.6h3.2M106.4 126.1h3.1M106.4 125.6h3.1M106.4 126h3M106.4 125.7h3M106.5 125.9h2.9M106.5 125.8h2.9M110 126.4h3.9M110 125.3h3.9M110.2 125.4h3.5"/>
<path d="M110.2 126.4h3.5M110.3 126.3h3.3M110.3 125.5h3.3M110.3 126.2h3.2M110.3 125.6h3.2M110.4 126.1h3.1M110.4 125.6h3.1M110.4 125.7h3M110.4 126h3M110.5 125.8h2.9M110.5 125.9h2.9M114 126.4h3.9"/>
<path d="M114 125.3h3.9M114.2 126.4h3.5M114.2 125.4h3.5M114.3 126.3h3.3M114.3 125.5h3.3M114.3 126.2h3.2M114.3 125.6h3.2M114.4 125.6h3.1M114.4 126.1h3.1M114.4 126h3M114.4 125.7h3M114.5 125.8h2.9"/>
<path d="M114.5 125.9h2.9M118 126.4h3.9M118 125.3h3.9M118.2 126.4h3.5M118.2 125.4h3.5M118.3 126.3h3.3M118.3 125.5h3.3M118.3 126.2h3.2M118.3 125.6h3.2M118.4 125.6h3.1M118.4 126.1h3.1M118.4 126h3"/>
<path d="M118.4 125.7h3M118.5 125.8h2.9M118.5 125.9h2.9M122 125.3h2.8M122.2 126.4h2.6M122.2 125.4h2.6M122.3 126.3h2.5M122.3 125.5h2.5M122.3 125.6h2.5M122.3 126.2h2.5M122.4 126.1h2.4M122.4 125.6h2.4"/>
<path d="M122.4 126h2.4M122.4 125.7h2.4M122.5 125.8h2.3M122.5 125.9h2.3M124.8 126.4h-2.8"/>
</g>
<g fill="#808080">
<path d="M91 126.4l33.8 2.9h-33.8z"/>
<path d="M91 126.4h33.8v2.9z"/>
</g>
<g fill="none" stroke="#808080" stroke-width=".2">
<path d="M91 129.4h2.7M91 129.5h2.6M91 129.6h2.5M91 129.7h2.4M91 129.8h2.4M91 129.9h2.4M91 130h2.4M91 130.1h2.5M91 130.2h2.5M91 130.3h2.6M91 130.4h2.7M91 130.4h2.9"/>
<path d="M93.9 129.3l-2.9 .1M94 129.3h3.9M94 130.4h3.9M94.2 130.4h3.5M94.2 129.4h3.5M94.3 129.5h3.3M94.3 130.3h3.3M94.3 130.2h3.2M94.3 129.6h3.2M94.4 130.1h3.1M94.4 129.6h3.1M94.4 130h3"/>
<path d="M94.4 129.7h3M94.5 129.9h2.9M94.5 129.8h2.9M98 129.3h3.9M98 130.4h3.9M98.2 130.4h3.5M98.2 129.4h3.5M98.3 129.5h3.3M98.3 130.3h3.3M98.3 130.2h3.2M98.3 129.6h3.2M98.4 130.1h3.1"/>
<path d="M98.4 129.6h3.1M98.4 130h3M98.4 129.7h3M98.5 129.9h2.9M98.5 129.8h2.9M102 129.3h3.9M102 130.4h3.9M102.2 130.4h3.5M102.2 129.4h3.5M102.3 129.5h3.3M102.3 130.3h3.3M102.3 130.2h3.2"/>
<path d="M102.3 129.6h3.2M102.4 130.1h3.1M102.4 129.6h3.1M102.4 130h3M102.4 129.7h3M102.5 129.9h2.9M102.5 129.8h2.9M106 130.4h3.9M106 129.3h3.9M106.2 129.4h3.5M106.2 130.4h3.5M106.3 130.3h3.3"/>
<path d="M106.3 129.5h3.3M106.3 130.2h3.2M106.3 129.6h3.2M106.4 130.1h3.1M106.4 129.6h3.1M106.4 130h3M106.4 129.7h3M106.5 129.9h2.9M106.5 129.8h2.9M110 130.4h3.9M110 129.3h3.9M110.2 129.4h3.5"/>
<path d="M110.2 130.4h3.5M110.3 130.3h3.3M110.3 129.5h3.3M110.3 130.2h3.2M110.3 129.6h3.2M110.4 130.1h3.1M110.4 129.6h3.1M110.4 129.7h3M110.4 130h3M110.5 129.8h2.9M110.5 129.9h2.9M114 130.4h3.9"/>
<path d="M114 129.3h3.9M114.2 130.4h3.5M114.2 129.4h3.5M114.3 130.3h3.3M114.3 129.5h3.3M114.3 130.2h3.2M114.3 129.6h3.2M114.4 129.6h3.1M114.4 130.1h3.1M114.4 130h3M114.4 129.7h3M114.5 129.8h2.9"/>
<path d="M114.5 129.9h2.9M118 130.4h3.9M118 129.3h3.9M118.2 130.4h3.5M118.2 129.4h3.5M118.3 130.3h3.3M118.3 129.5h3.3M118.3 130.2h3.2M118.3 129.6h3.2M118.4 129.6h3.1M118.4 130.1h3.1M118.4 130h3"/>
<path d="M118.4 129.7h3M118.5 129.8h2.9M118.5 129.9h2.9M122 129.3h2.8M122.2 130.4h2.6M122.2 129.4h2.6M122.3 130.3h2.5M122.3 129.5h2.5M122.3 129.6h2.5M122.3 130.2h2.5M122.4 130.1h2.4M122.4 129.6h2.4"/>
<path d="M122.4 130h2.4M122.4 129.7h2.4M122.5 129.8h2.3M122.5 129.9h2.3M124.8 130.4h-2.8"/>
</g>
<g fill="#808080">
<path d="M91 130.4l33.8 2.4h-33.8z"/>
<path d="M91 130.4h33.8v2.4z"/>
</g>
<g fill="none" stroke="#000" stroke-width=".25">
<path d="M82.3 67.2v10.8M82.3 79.6v1.6M85.4 68.7h19.1M91 72.7v24.7M94.2 74.3h10.1M95.6 79.9h3.2M101.9 78.3v8.6M105.9 78.3v8.6M109.1 79.9h3.2M111.4 68.7h19M111.6 74.3h10.1M124.9 72.7v24.7"/>
<path d="M133.6 67.2v10.8M133.6 79.6v1.6M64.8 90.2h8.1M66.4 93.4v16.6M70.3 99h19.1M74.4 90.2h1.6M77.6 90.2h8.1M82.3 82.8v10.8M85.8 93.9h44.3M85.9 93.8v44.2M101.9 88.5v1.6M101.9 91.7v8.6"/>
<path d="M105.9 88.5v1.6M105.9 91.7v8.6M129.9 93.8v44.2M130.5 92.6h15M130.5 87.8h15M133.6 82.8v10.8M144 95.8v3.2M147.1 81.4h-3.1v3.2M66.4 115.9v22.5M71.9 102.2v13.7M145.5 101.4h-3.2l-17.2 10.5M147.1 115.5h-3.1v3.2"/>
<path d="M70.3 132.8h19.1M71.9 121.7v7.9M85.8 137.9h44.3M123.5 125.9h8.6M123.5 121.9h8.6M132.6 139.6l8.2 5.3h3.2M133.7 125.9h1.6M133.7 121.9h1.6M136.9 125.9h8.6M136.9 121.9h8.6M144 129.1v3.1M64.8 141.5h8.1"/>
<path d="M74.4 141.5h1.6M77.6 141.5h8.1M83.4 153.9l-2.8 3.6h-5.3M93.3 157.5h3.1M99.6 145.5v13.5M100.3 145.5v13.5M103.4 157.5h3.2M107.3 143.1v8.4M107.3 153.1v1.6M107.3 156.3v8.3M108.6 143.1v8.4M108.6 153.1v1.6"/>
<path d="M108.6 156.3v8.3M121.9 151.9h3.2M128.3 145.5v8M128.9 145.5v8M132.1 151.9h3.2M97.2 160.8h3.7v4.4h-3.7zM100.9 163h3.2M111.8 163h3.2"/>
<circle cx="93.9" cy="117.9" r=".56"/>
<circle cx="93.9" cy="105.9" r=".55"/>
<circle cx="93.9" cy="101.9" r=".55"/>
<circle cx="93.9" cy="109.9" r=".55"/>
<circle cx="93.9" cy="113.9" r=".55"/>
<circle cx="97.9" cy="117.9" r=".56"/>
<circle cx="97.9" cy="113.9" r=".55"/>
<circle cx="97.9" cy="101.9" r=".55"/>
<circle cx="97.9" cy="105.9" r=".55"/>
<circle cx="97.9" cy="109.9" r=".55"/>
<circle cx="101.9" cy="117.9" r=".56"/>
<circle cx="101.9" cy="109.9" r=".55"/>
<circle cx="101.9" cy="101.9" r=".55"/>
<circle cx="101.9" cy="105.9" r=".55"/>
<circle cx="101.9" cy="113.9" r=".55"/>
<circle cx="105.9" cy="117.9" r=".56"/>
<circle cx="105.9" cy="101.9" r=".55"/>
<circle cx="105.9" cy="109.9" r=".55"/>
<circle cx="105.9" cy="105.9" r=".55"/>
<circle cx="105.9" cy="113.9" r=".55"/>
<circle cx="109.9" cy="117.9" r=".55"/>
<circle cx="109.9" cy="113.9" r=".54"/>
<circle cx="109.9" cy="105.9" r=".54"/>
<circle cx="109.9" cy="109.9" r=".54"/>
<circle cx="109.9" cy="101.9" r=".54"/>
<circle cx="113.9" cy="113.9" r=".55"/>
<circle cx="113.9" cy="117.9" r=".55"/>
<circle cx="113.9" cy="101.9" r=".55"/>
<circle cx="113.9" cy="105.9" r=".55"/>
<circle cx="113.9" cy="109.9" r=".55"/>
<circle cx="117.9" cy="113.9" r=".55"/>
<circle cx="117.9" cy="117.9" r=".55"/>
<circle cx="117.9" cy="105.9" r=".55"/>
<circle cx="117.9" cy="101.9" r=".55"/>
<circle cx="117.9" cy="109.9" r=".55"/>
<circle cx="121.9" cy="113.9" r=".55"/>
<circle cx="121.9" cy="117.9" r=".55"/>
<circle cx="121.9" cy="101.9" r=".55"/>
<circle cx="121.9" cy="105.9" r=".55"/>
<circle cx="121.9" cy="109.9" r=".55"/>
<circle cx="93.9" cy="129.9" r=".56"/>
<circle cx="93.9" cy="121.9" r=".56"/>
<circle cx="93.9" cy="125.9" r=".56"/>
<circle cx="97.9" cy="129.9" r=".56"/>
<circle cx="97.9" cy="121.9" r=".56"/>
<circle cx="97.9" cy="125.9" r=".56"/>
<circle cx="101.9" cy="129.9" r=".56"/>
<circle cx="101.9" cy="125.9" r=".56"/>
<circle cx="101.9" cy="121.9" r=".56"/>
<circle cx="105.9" cy="121.9" r=".56"/>
<circle cx="105.9" cy="129.9" r=".56"/>
<circle cx="105.9" cy="125.9" r=".56"/>
<circle cx="109.9" cy="129.9" r=".54"/>
<circle cx="109.9" cy="125.9" r=".54"/>
<circle cx="109.9" cy="121.9" r=".54"/>
<circle cx="113.9" cy="129.9" r=".55"/>
<circle cx="113.9" cy="125.9" r=".55"/>
<circle cx="113.9" cy="121.9" r=".55"/>
<circle cx="117.9" cy="129.9" r=".55"/>
<circle cx="117.9" cy="125.9" r=".55"/>
<circle cx="117.9" cy="121.9" r=".55"/>
<circle cx="121.9" cy="129.9" r=".55"/>
<circle cx="121.9" cy="121.9" r=".55"/>
<circle cx="121.9" cy="125.9" r=".55"/>
<circle cx="86.6" cy="149.8" r="2.09"/>
</g>
<g fill="none" stroke="#000" stroke-width=".36">
<path d="M84.6 149.1h4.1M84.6 150.7h4M84.7 148.7h3.8M54.5 179.2h106.8M54.5 175.3h106.8v46.6h-106.8zM113.7 175.3v46.6M129.6 179.2v3.8M145.4 179.2v3.8M54.5 183h106.8M54.5 190.8h106.8M54.5 186.9h106.8M54.5 194.7h106.8"/>
<path d="M54.5 198.6h106.8M104.5 183v38.9M129.6 186.9v35M145.4 186.9v35M54.5 202.5h106.8M54.5 206.4h106.8M54.5 214.1h106.8M54.5 210.2h106.8M54.5 218h106.8"/>
</g>
<path d="M26 50.8v9.7M189.9 50.8v9.7M189.9 50.9h-164M25.9 60.4h164M85.5 147.9h2.3" fill="none" stroke="#000" stroke-width=".2"/>
<g fill="#000">
<path d="M82.3 68.7l3.1-.5v1.1zM91 74.3l3.2-.5v1zM98.8 79.3l3.1 .6-3.1 .5zM105.9 79.9l3.2-.6v1.1zM121.7 73.8l3.2 .5-3.2 .5zM130.4 68.2l3.2 .5-3.2 .6zM66.4 90.2l.5 3.2h-1.1zM144 92.6l.5 3.2h-1.1zM143.4 84.6h1.1l-.5 3.2zM71.9 99l.6 3.2h-1.1zM122.4 113.6l2.4-2.1 .6 .9zM143.4 118.7h1.1l-.5 3.2z"/>
<path d="M65.8 138.4h1.1l-.5 3.1zM71.4 129.6h1.1l-.6 3.2zM144 125.9l.5 3.2h-1.1zM83 153.6l2.3-2.2-1.5 2.9zM85.7 151.7l1.5 .1h-1.2zM85.7 151.7h1.9l-.4 .1zM85.9 147.8h1.5l.4 .2zM86 151.8l.8 .1zM86 151.8h1.2zM85.9 147.8l.3-.1 1.2 .1zM86.2 147.7l1.2 .1zM86.2 147.7h.8z"/>
<path d="M96.4 156.9l3.2 .6-3.2 .5zM100.3 157.5l3.1-.6v1.1zM125.1 151.4l3.2 .5-3.2 .5zM128.9 151.9l3.2-.5v1zM129.9 137.9l3 1.3-.6 .9zM104.1 162.5l3.2 .5-3.2 .5zM108.6 163l3.2-.5v1z"/>
</g>
<path d="M85.2 148.2h2.9M85.3 151.5h2.6" fill="none" stroke="#000" stroke-width=".23"/>
<path d="M84.9 148.4h3.4" fill="none" stroke="#000" stroke-width=".3"/>
<path d="M84.5 149.9h4.2M84.5 149.5h4.2" fill="none" stroke="#000" stroke-width=".4"/>
<path d="M84.6 150.3h4.1" fill="none" stroke="#000" stroke-width=".38"/>
<path d="M84.8 151h3.6" fill="none" stroke="#000" stroke-width=".32"/>
<path d="M85 151.3h3.2" fill="none" stroke="#000" stroke-width=".28"/>
<g font-size="3.9">
<text x="26.4" y="43.5">128-Lead Thin Quad Flatpack (6XX) - 14x14x1.0 mm Body [TQFP]</text>
<text x="26.4" y="48">With 10x10 mm Exposed Pad</text>
<text x="76.5" y="171.1">RECOMMENDED LAND PATTERN</text>
</g>
<g font-size="3.2">
<text x="28.4" y="54.6">Note:</text>
<text x="41.1" y="58.3">http://www.microchip.com/packaging</text>
<text x="41.1" y="54.6">For the most current package drawings, please see the Microchip Packaging Specification located at</text>
<text x="106.1" y="69.9">C1</text>
<text x="106.1" y="75.5">X2</text>
<text x="113.8" y="81">EV</text>
<text x="148.9" y="82.6">Y1</text>
<text x="147.2" y="102.5">ØV</text>
<text x="64.3" y="114">C2</text>
<text x="70" y="120">Y2</text>
<text x="148.7" y="116.7">EV</text>
<text x="145.6" y="146.1">SILK SCREEN</text>
<text x="137.1" y="153">X1</text>
<text x="54.9" y="158.6">PIN 1 INDEX</text>
<text x="87.8" y="158.6">G1</text>
<text x="97.9" y="164.1">E</text>
</g>
<g font-size="2.9">
<text x="106.2" y="178.2">Units</text>
<text x="127.9" y="178.2">MILLIMETERS</text>
<text x="90.9" y="182.1">Dimension Limits</text>
<text x="119" y="182.1">MIN</text>
<text x="134.2" y="182.1">NOM</text>
<text x="150.3" y="182.1">MAX</text>
<text x="55.5" y="189.9">Center Pad Width</text>
<text x="55.5" y="186">Contact Pitch</text>
<text x="107.4" y="189.9">X2</text>
<text x="108.1" y="186">E</text>
<text x="131.3" y="186">0.40 BSC</text>
<text x="149.8" y="189.9">10.50</text>
<text x="55.5" y="193.8">Center Pad Length</text>
<text x="55.5" y="197.7">Contact Pad Spacing</text>
<text x="107.3" y="197.7">C1</text>
<text x="107.4" y="193.8">Y2</text>
<text x="133.9" y="197.7">15.40</text>
<text x="149.8" y="193.8">10.50</text>
<text x="55.5" y="201.6">Contact Pad Spacing</text>
<text x="107.3" y="201.6">C2</text>
<text x="133.9" y="201.6">15.40</text>
<text x="55.5" y="209.3">Contact Pad Length (X128)</text>
<text x="55.5" y="205.4">Contact Pad Width (X128)</text>
<text x="107.4" y="209.3">Y1</text>
<text x="107.4" y="205.4">X1</text>
<text x="150.6" y="209.3">1.54</text>
<text x="150.6" y="205.4">0.20</text>
<text x="55.5" y="213.2">Contact Pad to Contact Pad (X124)</text>
<text x="107.2" y="213.2">G1</text>
<text x="118.8" y="213.2">0.20</text>
<text x="55.5" y="217.1">Thermal Via Diameter</text>
<text x="55.5" y="221">Thermal Via Pitch</text>
<text x="107.2" y="221">EV</text>
<text x="108.2" y="217.1">V</text>
<text x="134.7" y="217.1">0.33</text>
<text x="134.7" y="221">1.20</text>
<text x="34" y="228.3">Notes:</text>
<text x="34" y="232.9">1. Dimensioning and tolerancing per ASME Y14.5M</text>
<text x="43.6" y="236.9">BSC: Basic Dimension. Theoretically exact value shown without tolerances.</text>
<text x="34" y="241">2. For best soldering results, thermal vias, if used, should be filled or tented to avoid solder loss during</text>
<text x="38.1" y="244.3">reflow process</text>
<text x="125.6" y="251.7">Microchip Technology Drawing C04-2418B</text>
</g>
<g font-size="1.8">
<text x="75.9" y="137.2">128</text>
<text x="86.8" y="146.2">1</text>
<text x="88.4" y="147">2</text>
<text x="90.1" y="146.2">3</text>
</g>
</svg>
